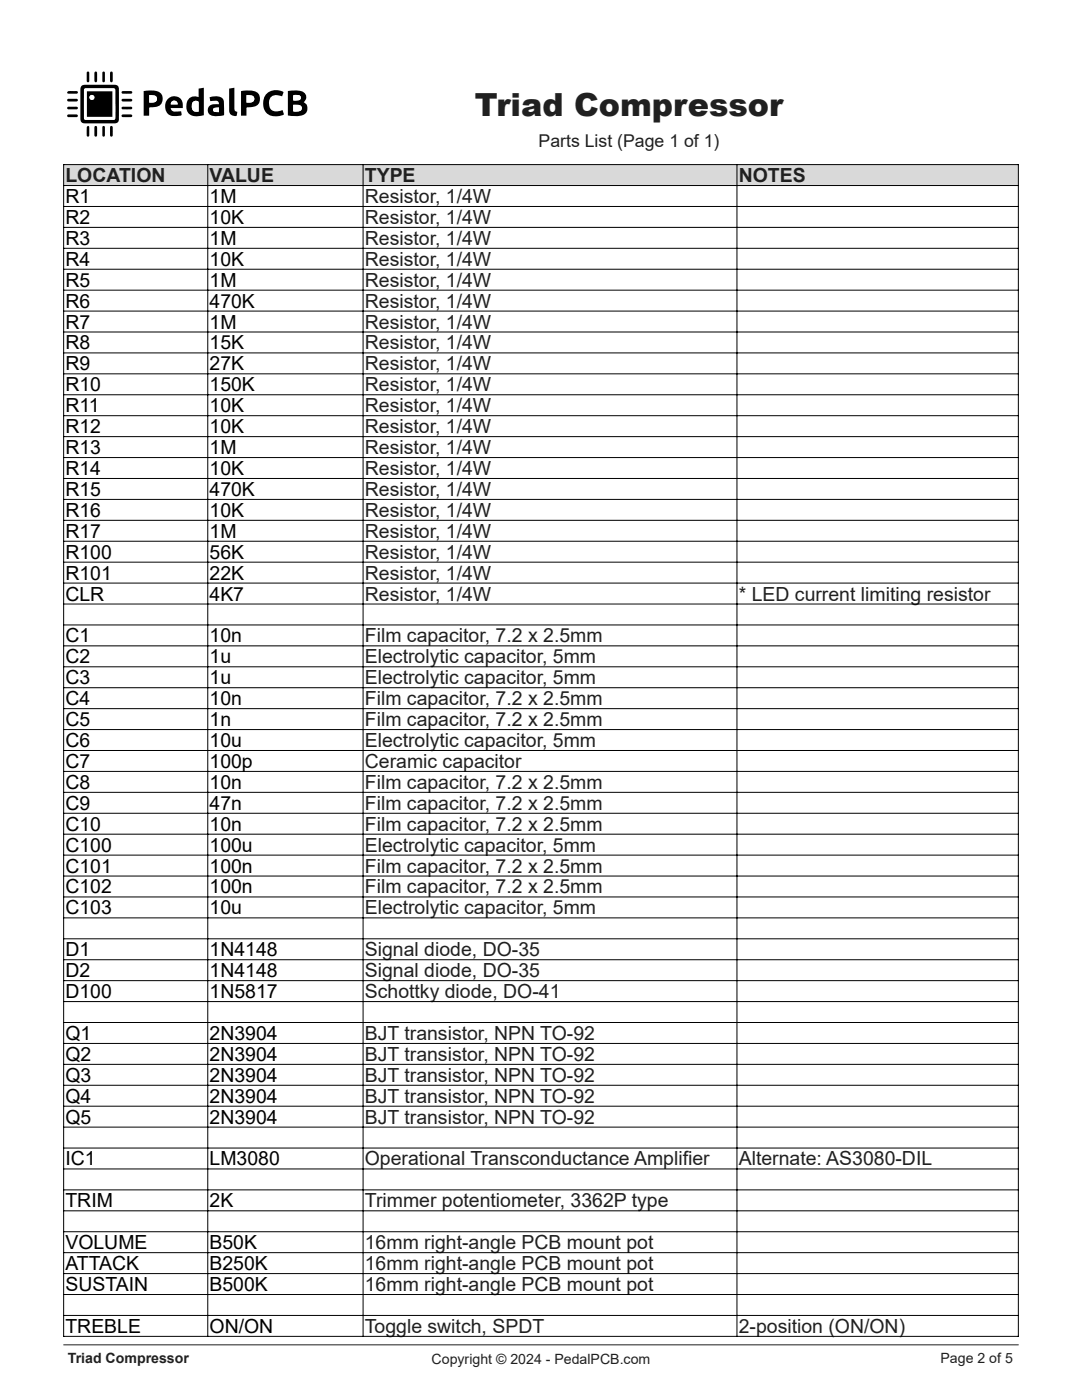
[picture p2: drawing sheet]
<svg xmlns="http://www.w3.org/2000/svg" width="216mm" height="279mm" viewBox="0 0 216 279" stroke-linecap="round" stroke-linejoin="round" font-family="sans-serif">
<path d="M12.7 268.4h190.5" fill="none" stroke="#231f20" stroke-width=".2"/>
<path d="M12.7 12.7v16.4h49.3v-16.4zM16.3 17.1a3.5 3.5 0 0 0-.3 2.2v3a3.4 3.4 0 0 0 .3 2.1 3.5 3.5 0 0 0 2.1 .2h3a3.5 3.5 0 0 0 2.1-.2l.2-.7v-5.4a.99 .99 0 0 0-.9-1.4h-4.4a3.5 3.5 0 0 0-2.1 .2zM57.4 18.2v4.8l1.6 .2a1.84 1.84 0 0 0 2.3-1.7 1.09 1.09 0 0 0-.7-1.1 1.31 1.31 0 0 0 .4-1.5 1.31 1.31 0 0 0-1.4-.8zM39.6 17.7v1.7a1.77 1.77 0 0 0-1.9 .3 1.77 1.77 0 0 0-.5 1.8 1.92 1.92 0 0 0 2.5 1.7l1-.2v-5.5zM28.7 18.2v4.9h1.1v-1.6l.2-.1a1.92 1.92 0 0 0 2.5-1.9 1.67 1.67 0 0 0-1.9-1.4zM48.1 18.2v4.9h1.1v-1.6a4.5 4.5 0 0 0 2.2-.6 1.7 1.7 0 0 0 .3-2 1.7 1.7 0 0 0-1.8-.8zM53.1 18.8a2.66 2.66 0 0 0-.3 3.2 2.66 2.66 0 0 0 3 1.2l.9-.4-.3-.8a1.79 1.79 0 0 1-2.6-.6l-.1-.3a1.58 1.58 0 0 1 .5-1.8 1.58 1.58 0 0 1 1.8-.1h.3l.3-.8a2.76 2.76 0 0 0-3.5 .4zM33.6 19.7a2.03 2.03 0 0 0-.4 2.5 2.03 2.03 0 0 0 2.4 .9l.6-.1-.1-.8-.9 .1a.86 .86 0 0 1-1.1-.7h2.4a1.78 1.78 0 0 0-.7-2.1 1.78 1.78 0 0 0-2.2 .2zM41.8 19.4l.2 .8 .8-.1a.64 .64 0 0 1 .9 .7 1.94 1.94 0 0 0-2.2 .8 1.21 1.21 0 0 0 1.4 1.6l1.8-.2v-2.2a1.44 1.44 0 0 0-2-1.6zM45.7 17.7v3.8a1.19 1.19 0 0 0 .3 1.3 1.19 1.19 0 0 0 1.2 .3l.2-.8a.59 .59 0 0 1-.6-.7v-4.1zM13.4 19.8v.3l.3 .2h1.5l.3-.3-.3-.3zM24.3 19.8v.3l.3 .2h1.5l.3-.3-.3-.3zM13.4 23v.3l.3 .1h1.5l.3-.3-.3-.3zM24.3 22.9v.4l.3 .1h1.5l.3-.3-.3-.3zM18.9 25.2l-.1 1.8 .3 .3 .2-.1 .1-.2v-1.5l-.1-.3zM18.9 14.3l-.1 1.8 .3 .3 .3-.3v-1.5l-.1-.3zM24.3 18.3v.3l.2 .1h1.6l.3-.3-.3-.2zM24.3 21.4v.3l.2 .1h1.6l.3-.3-.3-.2zM22.1 14.3l-.1 1.8 .2 .3 .3-.3v-1.5l-.1-.3zM22.1 25.2l-.1 1.8 .2 .3 .3-.3v-1.6l-.1-.2zM13.4 21.4v.3l.3 .1h1.5l.3-.2-.3-.3zM13.5 18.3l-.1 .3 .3 .1h1.5l.3-.3-.3-.2zM20.5 14.3l-.1 1.8 .3 .3 .2-.3v-1.5l-.1-.3zM17.4 25.2l-.1 1.8 .3 .3 .2-.3v-1.6l-.1-.2zM17.4 14.3l-.1 1.8 .3 .3 .2-.3v-1.5l-.1-.3zM20.5 25.2l-.1 1.8 .3 .3 .2-.3v-1.6l-.1-.2z" fill-rule="evenodd" fill="#fff"/>
<g fill="#000">
<path d="M13.5 18.3l1.7-.1 .3 .2-.3 .3h-1.5l-.3-.1z" fill-rule="evenodd"/>
<path d="M17.4 14.3h.3l.1 .3v1.5l-.2 .3-.3-.3z" fill-rule="evenodd"/>
<path d="M18.9 14.3h.4l.1 .3v1.5l-.3 .3-.3-.3z" fill-rule="evenodd"/>
<path d="M20.5 14.3h.3l.1 .3v1.5l-.2 .3-.3-.3z" fill-rule="evenodd"/>
<path d="M22.1 14.3h.3l.1 .3v1.5l-.3 .3-.2-.3z" fill-rule="evenodd"/>
<path d="M24.3 19.8l1.8-.1 .3 .3-.3 .3h-1.5l-.3-.2z" fill-rule="evenodd"/>
<path d="M24.3 18.3l1.8-.1 .3 .2-.3 .3h-1.6l-.2-.1z" fill-rule="evenodd"/>
<path d="M28.7 18.2l.2-.1a5.1 5.1 0 0 1 3 .4 1.71 1.71 0 0 1 .4 2 1.71 1.71 0 0 1-2 .9l-.5 .1v1.6h-1.1zM29.8 19v1.5a1.44 1.44 0 0 0 1.5-.5 .77 .77 0 0 0-.2-.8 .77 .77 0 0 0-.8-.2z" fill-rule="evenodd"/>
<path d="M39.6 17.7l1.1-.2v5.5a2.72 2.72 0 0 1-3.3-.7 2.21 2.21 0 0 1 1-3l1.2 .1zM38.5 20.3a1.19 1.19 0 0 0 .6 2h.5v-2a.78 .78 0 0 0-1.1 0z" fill-rule="evenodd"/>
<path d="M45.7 17.7l1.1-.2v4.1a.59 .59 0 0 0 .6 .7l-.2 .8a1.19 1.19 0 0 1-1.2-.3 1.19 1.19 0 0 1-.3-1.3z" fill-rule="evenodd"/>
<path d="M48.1 18.2l.2-.1a4.9 4.9 0 0 1 3.2 .5 1.7 1.7 0 0 1 .2 2 1.7 1.7 0 0 1-1.8 .8l-.7 .1v1.6h-1.1zM49.2 19v1.5a1.06 1.06 0 0 0 1.5-1 1.38 1.38 0 0 0-1.5-.5z" fill-rule="evenodd"/>
<path d="M57.4 18.2l1.7-.2a1.65 1.65 0 0 1 2 1.4l-.1 .4-.4 .6a1.41 1.41 0 0 1 .7 1.6 1.41 1.41 0 0 1-1.3 1.1l-1 .1-1.6-.2zM58.5 20.9v1.3l.7 .1a.74 .74 0 0 0 .9-.3 .74 .74 0 0 0 0-.9l-.6-.2zM58.6 19l-.1 .9a1.42 1.42 0 0 0 1.5-.2 .67 .67 0 0 0-.2-.7 .67 .67 0 0 0-.7-.1z" fill-rule="evenodd"/>
<path d="M13.4 21.4l1.8-.1 .3 .3-.3 .2h-1.5l-.3-.1z" fill-rule="evenodd"/>
<path d="M13.4 23l1.8-.2 .3 .3-.3 .3h-1.5l-.3-.1z" fill-rule="evenodd"/>
<path d="M13.4 19.8l1.8-.1 .3 .3-.3 .3h-1.5l-.3-.2z" fill-rule="evenodd"/>
<path d="M17.4 25.2h.3l.1 .2v1.6l-.2 .3-.3-.3z" fill-rule="evenodd"/>
<path d="M18.9 25.2h.4l.1 .3v1.5l-.1 .2-.2 .1-.3-.3z" fill-rule="evenodd"/>
<path d="M20.5 25.2h.3l.1 .2v1.6l-.2 .3-.3-.3z" fill-rule="evenodd"/>
<path d="M22.1 25.2h.3l.1 .2v1.6l-.3 .3-.2-.3z" fill-rule="evenodd"/>
<path d="M16.3 17.1a3.5 3.5 0 0 1 2.1-.2h3a3.6 3.6 0 0 1 2.1 .2l.2 .7v5.4a.99 .99 0 0 1-.9 1.4h-4.4a3.5 3.5 0 0 1-2.1-.2 3.4 3.4 0 0 1-.3-2.1v-3a3.5 3.5 0 0 1 .3-2.2zM16.9 17.7l-.1 .3v5.8l.4 .1h5.6l.2-.3v-5.8l-.4-.2z" fill-rule="evenodd"/>
<path d="M24.3 21.4l1.8-.1 .3 .2-.3 .3h-1.6l-.2-.1z" fill-rule="evenodd"/>
<path d="M24.3 22.9l1.8-.1 .3 .3-.3 .3h-1.5l-.3-.1z" fill-rule="evenodd"/>
<path d="M33.6 19.7a1.78 1.78 0 0 1 2.2-.2 1.78 1.78 0 0 1 .7 2.1h-2.4a1 1 0 0 0 1.4 .7l.6-.1 .1 .7a2.8 2.8 0 0 1-2.8-.3 2.32 2.32 0 0 1 .2-2.9zM34.2 20.3l-.1 .5h1.4a.7 .7 0 0 0-.5-.7 .7 .7 0 0 0-.8 .2z" fill-rule="evenodd"/>
<path d="M41.8 19.4a2.18 2.18 0 0 1 2.8 .6l.1 3a3.7 3.7 0 0 1-2.9-.2 1.24 1.24 0 0 1-.1-1.5 1.24 1.24 0 0 1 1.4-.5h.6a.74 .74 0 0 0-.4-.7 .74 .74 0 0 0-.8 0l-.5 .1zM42.6 21.6l-.1 .1a.41 .41 0 0 0 .3 .6l.9 .1v-.9z" fill-rule="evenodd"/>
<path d="M53.1 18.8a2.76 2.76 0 0 1 3.5-.4l-.3 .8h-.3a1.67 1.67 0 0 0-2.3 .7 1.67 1.67 0 0 0 .9 2.3h.7l1.1-.2 .3 .8a2.7 2.7 0 0 1-4.1-1.5v-1.3z" fill-rule="evenodd"/>
</g>
<g fill="#fff">
<path d="M16.9 17.7l5.7-.1 .4 .2v5.8l-.2 .3h-5.6l-.4-.1v-5.8zM17.3 18.2v5.1h5.1v-5.1z" fill-rule="evenodd"/>
<path d="M58.5 20.9h.7a.74 .74 0 0 1 .8 .2 .74 .74 0 0 1 .1 .9l-.5 .2h-1.1z" fill-rule="evenodd"/>
<path d="M58.6 19l.5-.1a.64 .64 0 0 1 .7 .2 .64 .64 0 0 1 .1 .8l-1.4 .1z" fill-rule="evenodd"/>
<path d="M38.5 20.3a.72 .72 0 0 1 1.1 .1v1.9a1.03 1.03 0 0 1-1.1-.2 1.03 1.03 0 0 1-.2-1.1z" fill-rule="evenodd"/>
<path d="M29.8 19h.5a.78 .78 0 0 1 1 .8 .78 .78 0 0 1-1.1 .7h-.4z" fill-rule="evenodd"/>
<path d="M49.2 19h.5a.79 .79 0 0 1 1 .8 .79 .79 0 0 1-1 .7h-.5z" fill-rule="evenodd"/>
<path d="M34.2 20.3a.7 .7 0 0 1 .8-.2 .7 .7 0 0 1 .5 .7h-1.4z" fill-rule="evenodd"/>
<path d="M42.6 21.6l1.1-.1v.9l-.9-.1a.42 .42 0 0 1-.3-.3 .42 .42 0 0 1 .1-.4z" fill-rule="evenodd"/>
</g>
<path d="M17.3 18.2v5.1h5.1v-5.1zM17.9 19.4a.49 .49 0 0 0 .9 0 .49 .49 0 0 0-.9 0z" fill-rule="evenodd" fill="#000"/>
<circle cx="18.3" cy="19.4" r=".49" fill="#fff"/>
<path d="M12.7 32.9h190.5v4.1h-190.5z" fill-rule="evenodd" fill="#d9d9d9"/>
<path d="M147.1 112.2v54.3h56.1v-54.3zM147.1 170.7v4.1h56.1v-4.1z" fill-rule="evenodd" fill="#fff"/>
<g fill="none" stroke="#000" stroke-width=".2">
<path d="M12.7 32.8v234M12.7 32.9h190.5M12.7 37h190.5M41.5 32.9v233.8M72.4 32.9v233.8M147.1 32.9v233.8M203.2 32.8v234M12.7 41.2h190.5M12.7 45.4h190.5M12.7 49.6h190.5M12.7 53.7h190.5M12.7 57.9h190.5"/>
<path d="M12.7 62.1h190.5M12.7 66.3h190.5M12.7 70.4h190.5M12.7 74.6h190.5M12.7 78.8h190.5M12.7 83h190.5M12.7 87.1h190.5M12.7 91.3h190.5M12.7 95.5h190.5M12.7 99.7h190.5M12.7 103.8h190.5M12.7 108h190.5"/>
<path d="M12.7 112.2h190.5M12.7 116.4h190.5M12.7 120.5h190.5M12.7 124.7h190.5M12.7 128.9h190.5M12.7 133.1h190.5M12.7 137.2h190.5M12.7 141.4h190.5M12.7 145.6h190.5M12.7 149.8h190.5M12.7 154h190.5M12.7 158.1h190.5"/>
<path d="M12.7 162.3h190.5M12.7 166.5h190.5M12.7 170.7h190.5M12.7 174.8h190.5M12.7 179h190.5M12.7 183.2h190.5M12.7 187.4h190.5M12.7 191.5h190.5M12.7 195.7h190.5M12.7 199.9h190.5M12.7 204.1h190.5M12.7 208.2h190.5"/>
<path d="M12.7 212.4h190.5M12.7 216.6h190.5M12.7 220.8h190.5M12.7 224.9h190.5M12.7 229.1h190.5M12.7 233.3h190.5M12.7 237.5h190.5M12.7 241.6h190.5M12.7 245.8h190.5M12.7 250h190.5M12.7 254.2h190.5M12.7 258.3h190.5"/>
<path d="M12.7 262.5h190.5M12.7 266.7h190.5"/>
</g>
<text font-size="6.3" fill="#231f20" x="94.7" y="23.1">Triad Compressor</text>
<g font-size="3.9" fill="#231f20">
<text x="13.1" y="36.3">LOCATION</text>
<text x="41.8" y="36.3">VALUE</text>
<text x="72.8" y="36.3">TYPE</text>
<text x="72.8" y="40.5">Resistor, 1/4W</text>
<text x="147.4" y="36.3">NOTES</text>
<text x="72.8" y="44.7">Resistor, 1/4W</text>
<text x="72.8" y="48.9">Resistor, 1/4W</text>
<text x="72.8" y="53">Resistor, 1/4W</text>
<text x="72.8" y="57.2">Resistor, 1/4W</text>
<text x="72.8" y="61.4">Resistor, 1/4W</text>
<text x="72.8" y="65.6">Resistor, 1/4W</text>
<text x="72.8" y="69.7">Resistor, 1/4W</text>
<text x="72.8" y="73.9">Resistor, 1/4W</text>
<text x="72.8" y="78.1">Resistor, 1/4W</text>
<text x="72.8" y="82.3">Resistor, 1/4W</text>
<text x="72.8" y="86.4">Resistor, 1/4W</text>
<text x="72.8" y="90.6">Resistor, 1/4W</text>
<text x="72.8" y="94.8">Resistor, 1/4W</text>
<text x="72.8" y="99">Resistor, 1/4W</text>
<text x="72.8" y="103.1">Resistor, 1/4W</text>
<text x="72.8" y="107.3">Resistor, 1/4W</text>
<text x="72.8" y="111.5">Resistor, 1/4W</text>
<text x="72.8" y="115.7">Resistor, 1/4W</text>
<text x="72.8" y="119.8">Resistor, 1/4W</text>
<text x="147.4" y="119.8">* LED current limiting resistor</text>
<text x="72.8" y="128.2">Film capacitor, 7.2 x 2.5mm</text>
<text x="72.8" y="132.4">Electrolytic capacitor, 5mm</text>
<text x="72.8" y="136.6">Electrolytic capacitor, 5mm</text>
<text x="72.8" y="140.7">Film capacitor, 7.2 x 2.5mm</text>
<text x="72.8" y="144.9">Film capacitor, 7.2 x 2.5mm</text>
<text x="72.8" y="149.1">Electrolytic capacitor, 5mm</text>
<text x="72.8" y="153.3">Ceramic capacitor</text>
<text x="72.8" y="157.4">Film capacitor, 7.2 x 2.5mm</text>
<text x="72.8" y="161.6">Film capacitor, 7.2 x 2.5mm</text>
<text x="72.8" y="165.8">Film capacitor, 7.2 x 2.5mm</text>
<text x="72.8" y="170">Electrolytic capacitor, 5mm</text>
<text x="72.8" y="174.1">Film capacitor, 7.2 x 2.5mm</text>
<text x="72.8" y="178.3">Film capacitor, 7.2 x 2.5mm</text>
<text x="72.8" y="182.5">Electrolytic capacitor, 5mm</text>
<text x="72.8" y="190.8">Signal diode, DO-35</text>
<text x="72.8" y="195">Signal diode, DO-35</text>
<text x="72.8" y="199.2">Schottky diode, DO-41</text>
<text x="72.8" y="207.5">BJT transistor, NPN TO-92</text>
<text x="72.8" y="211.7">BJT transistor, NPN TO-92</text>
<text x="72.8" y="215.9">BJT transistor, NPN TO-92</text>
<text x="72.8" y="220.1">BJT transistor, NPN TO-92</text>
<text x="72.8" y="224.2">BJT transistor, NPN TO-92</text>
<text x="72.8" y="232.6">Operational Transconductance Amplif</text>
<text x="136.2" y="232.6">ier</text>
<text x="147.4" y="232.6">Alternate: AS3080-DIL</text>
<text x="72.8" y="240.9">Trimmer potentiometer, 3362P type</text>
<text x="72.8" y="249.3">16mm right-angle PCB mount pot</text>
<text x="72.8" y="253.5">16mm right-angle PCB mount pot</text>
<text x="72.8" y="257.7">16mm right-angle PCB mount pot</text>
<text x="72.8" y="266">Toggle switch, SPDT</text>
<text x="147.4" y="266">2-position (ON/ON)</text>
</g>
<g font-size="3.9">
<text x="13.1" y="40.5">R1</text>
<text x="41.8" y="40.5">1M</text>
<text x="13.1" y="44.7">R2</text>
<text x="41.8" y="44.7">10K</text>
<text x="13.1" y="48.9">R3</text>
<text x="13.1" y="53">R4</text>
<text x="41.8" y="48.9">1M</text>
<text x="41.8" y="53">10K</text>
<text x="13.1" y="57.2">R5</text>
<text x="41.8" y="57.2">1M</text>
<text x="13.1" y="61.4">R6</text>
<text x="13.1" y="65.6">R7</text>
<text x="41.8" y="61.4">470K</text>
<text x="41.8" y="65.6">1M</text>
<text x="13.1" y="69.7">R8</text>
<text x="41.8" y="69.7">15K</text>
<text x="13.1" y="73.9">R9</text>
<text x="41.8" y="73.9">27K</text>
<text x="13.1" y="78.1">R10</text>
<text x="13.1" y="82.3">R11</text>
<text x="41.8" y="78.1">150K</text>
<text x="41.8" y="82.3">10K</text>
<text x="13.1" y="86.4">R12</text>
<text x="41.8" y="86.4">10K</text>
<text x="13.1" y="90.6">R13</text>
<text x="13.1" y="94.8">R14</text>
<text x="41.8" y="90.6">1M</text>
<text x="41.8" y="94.8">10K</text>
<text x="13.1" y="99">R15</text>
<text x="41.8" y="99">470K</text>
<text x="13.1" y="103.1">R16</text>
<text x="13.1" y="107.3">R17</text>
<text x="41.8" y="103.1">10K</text>
<text x="41.8" y="107.3">1M</text>
<text x="13.1" y="111.5">R100</text>
<text x="41.8" y="111.5">56K</text>
<text x="13.1" y="115.7">R101</text>
<text x="13.1" y="119.8">CLR</text>
<text x="41.8" y="115.7">22K</text>
<text x="41.8" y="119.8">4K7</text>
<text x="13.1" y="128.2">C1</text>
<text x="41.8" y="128.2">10n</text>
<text x="13.1" y="132.4">C2</text>
<text x="13.1" y="136.6">C3</text>
<text x="41.8" y="132.4">1u</text>
<text x="41.8" y="136.6">1u</text>
<text x="13.1" y="140.7">C4</text>
<text x="41.8" y="140.7">10n</text>
<text x="13.1" y="144.9">C5</text>
<text x="13.1" y="149.1">C6</text>
<text x="41.8" y="144.9">1n</text>
<text x="41.8" y="149.1">10u</text>
<text x="13.1" y="153.3">C7</text>
<text x="41.8" y="153.3">100p</text>
<text x="13.1" y="157.4">C8</text>
<text x="13.1" y="161.6">C9</text>
<text x="41.8" y="157.4">10n</text>
<text x="41.8" y="161.6">47n</text>
<text x="13.1" y="165.8">C10</text>
<text x="41.8" y="165.8">10n</text>
<text x="13.1" y="170">C100</text>
<text x="41.8" y="170">100u</text>
<text x="13.1" y="174.1">C101</text>
<text x="13.1" y="178.3">C102</text>
<text x="41.8" y="174.1">100n</text>
<text x="41.8" y="178.3">100n</text>
<text x="13.1" y="182.5">C103</text>
<text x="41.8" y="182.5">10u</text>
<text x="13.1" y="190.8">D1</text>
<text x="41.8" y="190.8">1N4148</text>
<text x="13.1" y="195">D2</text>
<text x="41.8" y="195">1N4148</text>
<text x="13.1" y="199.2">D100</text>
<text x="41.8" y="199.2">1N5817</text>
<text x="13.1" y="207.5">Q1</text>
<text x="41.8" y="207.5">2N3904</text>
<text x="13.1" y="211.7">Q2</text>
<text x="13.1" y="215.9">Q3</text>
<text x="41.8" y="211.7">2N3904</text>
<text x="41.8" y="215.9">2N3904</text>
<text x="13.1" y="220.1">Q4</text>
<text x="41.8" y="220.1">2N3904</text>
<text x="13.1" y="224.2">Q5</text>
<text x="41.8" y="224.2">2N3904</text>
<text x="13.1" y="232.6">IC1</text>
<text x="41.8" y="232.6">LM3080</text>
<text x="13.1" y="240.9">TRIM</text>
<text x="41.8" y="240.9">2K</text>
<text x="13.1" y="249.3">VOLUME</text>
<text x="41.8" y="249.3">B50K</text>
<text x="13.1" y="253.5">ATTACK</text>
<text x="13.1" y="257.7">SUSTAIN</text>
<text x="41.8" y="253.5">B250K</text>
<text x="41.8" y="257.7">B500K</text>
<text x="13.1" y="266">TREBLE</text>
<text x="41.8" y="266">ON/ON</text>
</g>
<text font-size="3.5" fill="#231f20" x="107.5" y="29.3">Parts List (Page 1 of 1)</text>
<g font-size="2.8" fill="#231f20">
<text x="13.5" y="272">Triad Compressor</text>
<text x="86.1" y="272.2">Copyright © 2024 - PedalPCB.com</text>
<text x="187.7" y="272">Page 2 of 5</text>
</g>
</svg>
